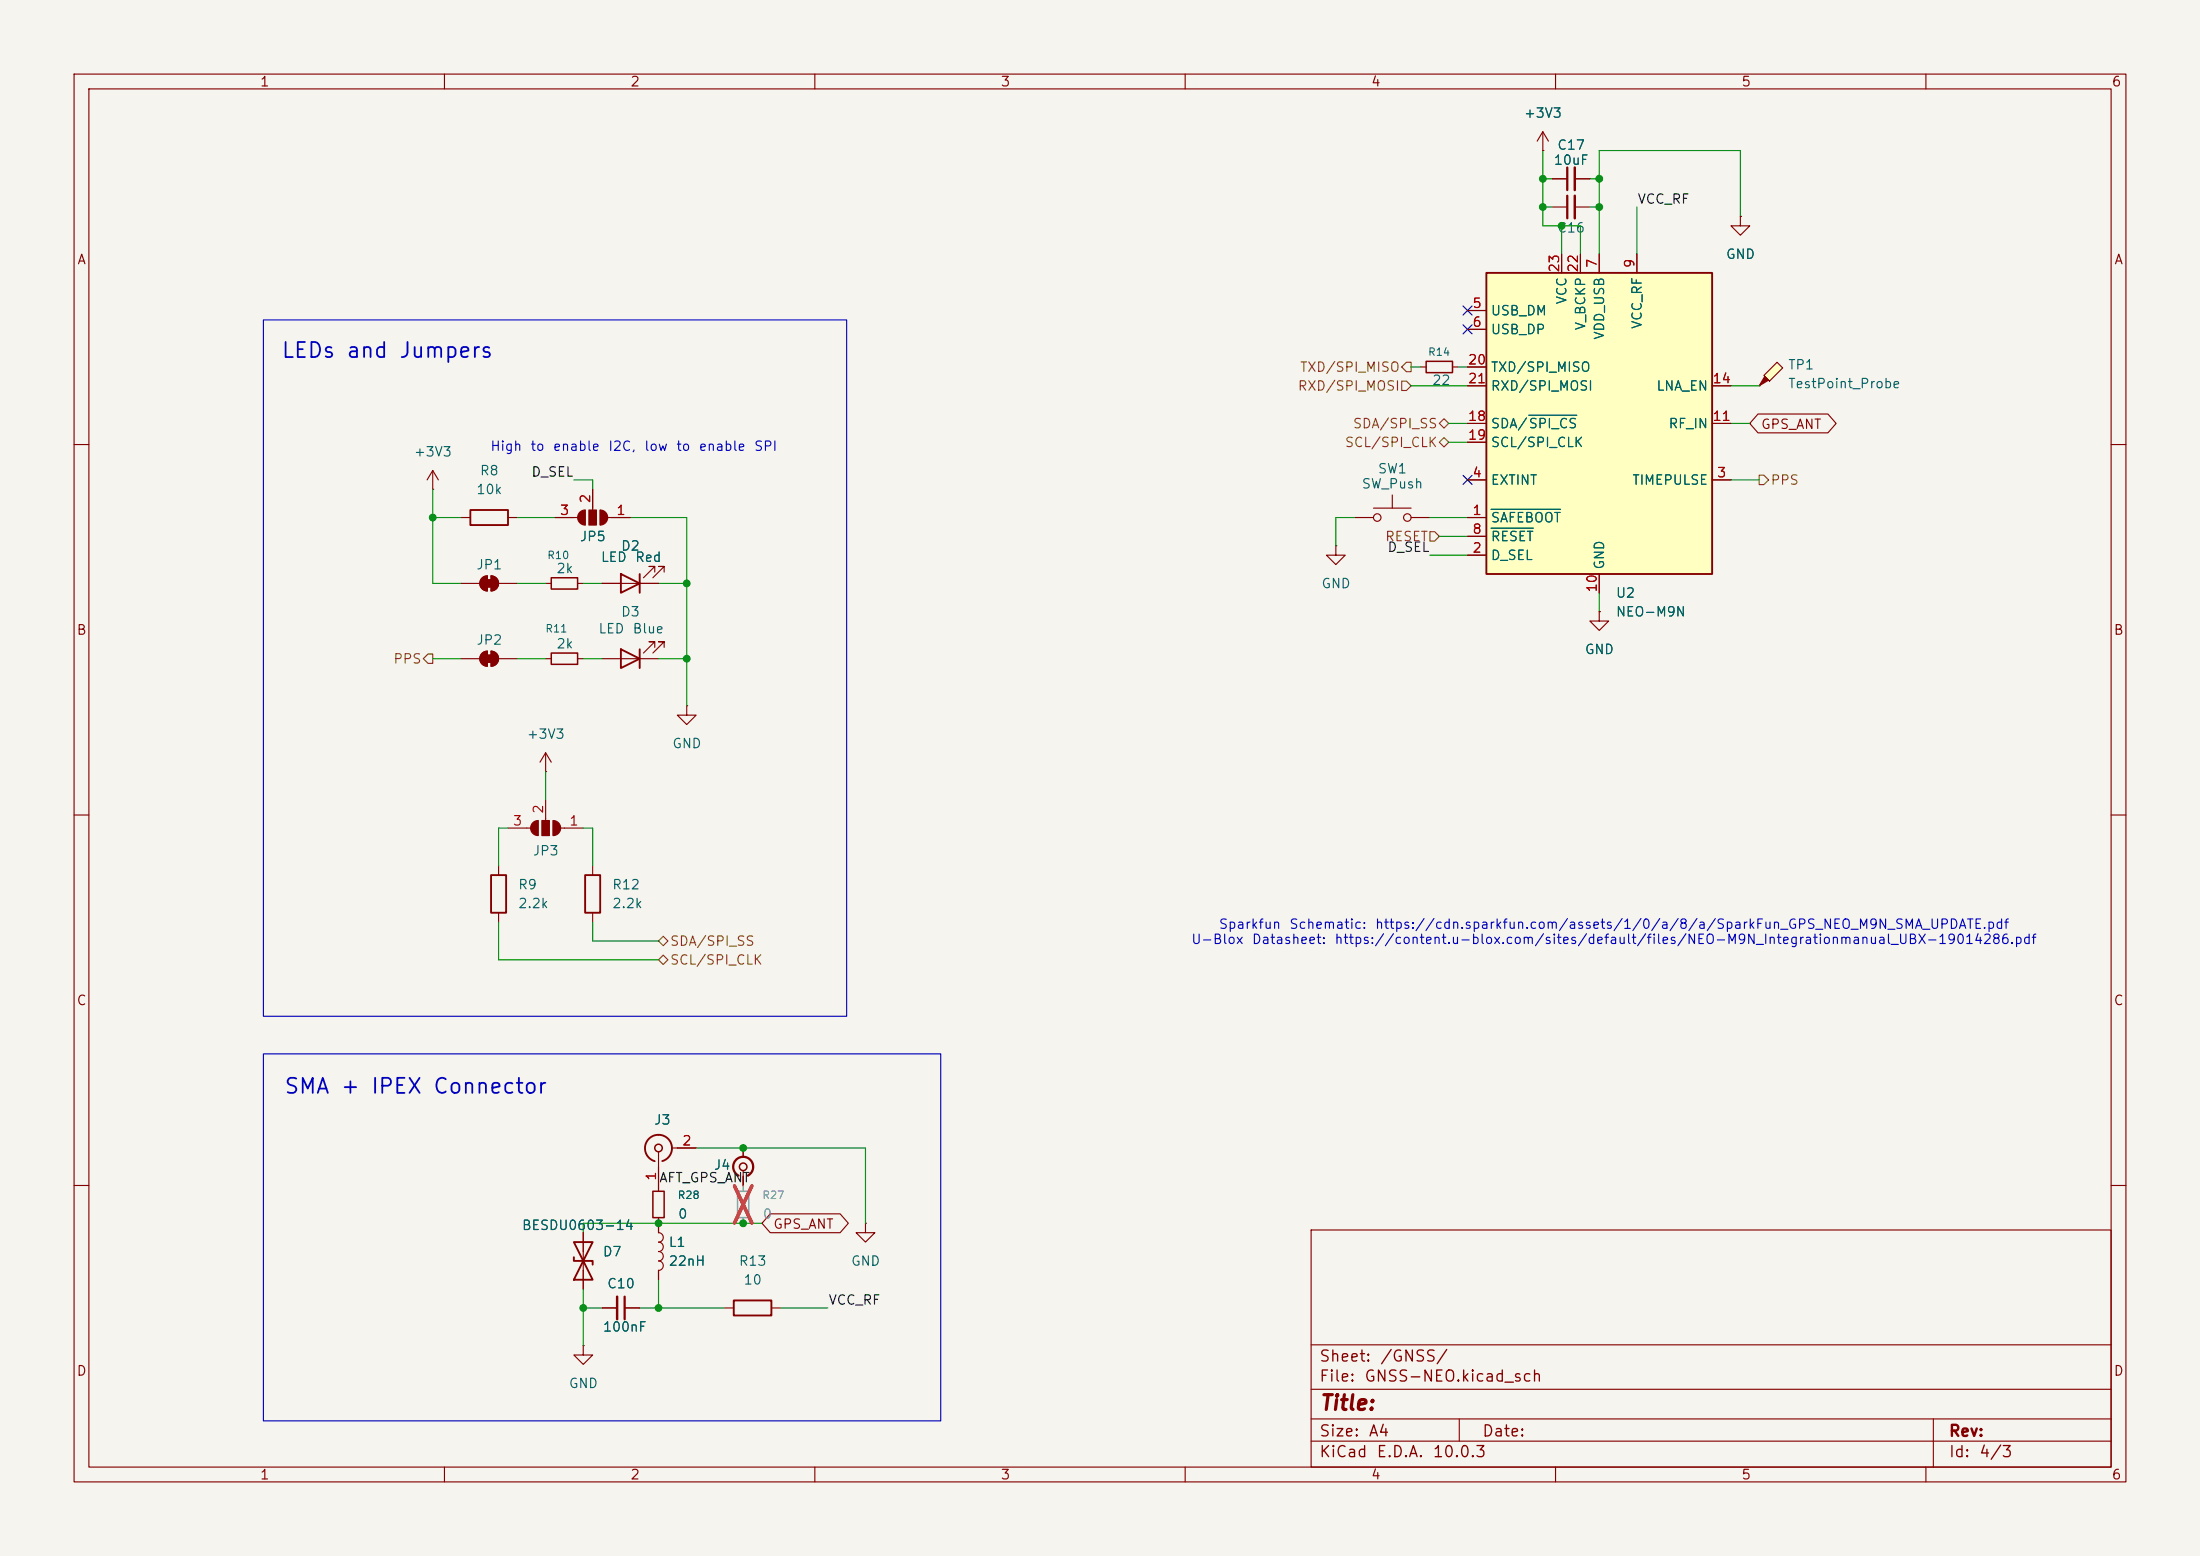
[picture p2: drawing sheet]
<svg xmlns="http://www.w3.org/2000/svg" width="297mm" height="210mm" viewBox="0 0 297 210" stroke-linecap="round" stroke-linejoin="round" font-family="sans-serif">
<path d="M0 0h297v210h-297z" fill="#f5f4ef" stroke="#f5f4ef" stroke-width=".14"/>
<g fill="none" stroke="#840000" stroke-width=".15">
<path d="M10 10h277v190h-277zM12 12h273v186h-273zM60 10v2M110 10v2M160 10v2M208.3 17.8l-.8 1.3M208.3 17.8l.7 1.3M208.3 17.8v2.5M210 10v2M260 10v2M208.3 20.3h.1M10 60h2"/>
<path d="M285 60h2M215.9 82.6v1.2h1.3l-1.3 1.3-1.3-1.3h1.3M215.9 82.6h.1M10 110h2M285 110h2M10 160h2M88.9 164.3v2.1a.64 .64 0 0 1 .6 .6 .64 .64 0 0 1-.6 .6 .64 .64 0 0 1 .6 .7 .64 .64 0 0 1-.6 .6 .64 .64 0 0 1 .6 .7 .64 .64 0 0 1-.6 .6M88.9 170.2a.64 .64 0 0 1 .6 .6 .64 .64 0 0 1-.6 .7v1.2M88.9 160v.8M116.8 165.1v1.3h1.3l-1.3 1.2-1.2-1.2h1.2M116.8 165.1h.1M177 166h108v32h-108z"/>
<path d="M285 160h2M60 198v2M110 198v2M160 198v2M177 194.5h108M177 191.5h108M177 187.5h108M177 181.5h108M197 191.5v3M210 198v2M260 198v2M261 191.5v6.5"/>
</g>
<path d="M88.1 160.8h1.6v3.5h-1.6z" fill="none" stroke="#840000" stroke-width=".2"/>
<path d="M99.6 160.8h1.5v3.5h-1.5z" fill="none" stroke="#9c9b98" stroke-width=".2"/>
<path d="M100.3 160v.8M100.3 164.3v.8" fill="none" stroke="#9c9b98" stroke-width=".15"/>
<path d="M99.2 160.1l2.3 5M101.5 160.1l-2.3 5" fill="none" stroke="#e12e31" stroke-width=".46"/>
<path d="M238.1 50.7l1.8-1.8 .8 .8-1.8 1.7z" fill="#ffffc2"/>
<path d="M238.3 50.8l.5 .5-1.3 .8z" fill="#840000" stroke="#840000" stroke-width=".15"/>
<g fill="none" stroke="#840000" stroke-width=".15">
<path d="M237.5 52.1h.1M238.1 50.7l1.8-1.8 .8 .8-1.8 1.7zM180.3 73.7v1.2h1.3l-1.3 1.3-1.2-1.3h1.2M180.3 73.7h.1M182.9 69.9h2.5M185.4 68.6h5.1M188 66.8v1.8M190.5 69.9h2.5"/>
<circle cx="185.9" cy="69.9" r=".51"/>
<circle cx="190" cy="69.9" r=".51"/>
</g>
<path d="M200.7 36.8h30.4v40.7h-30.4z" fill="#ffffc2"/>
<path d="M200.7 36.8h30.4v40.7h-30.4zM63.5 68.8h5.1v2.1h-5.1zM83.8 77.5l2.6 1.2-2.6 1.3zM86.4 77.5v2.5M83.8 87.6l2.6 1.3-2.6 1.3zM86.4 87.6v2.6M66.3 118.1h2v5.1h-2zM79 118.1h2v5.1h-2zM89.4 156.7a1.81 1.81 0 0 0 1-2.8 1.81 1.81 0 0 0-3 0 1.81 1.81 0 0 0 1 2.8M77.5 167.6h2.5l-2.5 5.1h2.5zM77.5 169.7v.5h2.5v.5M99.1 175.5h5v2h-5z" fill="none" stroke="#840000" stroke-width=".25"/>
<g fill="none" stroke="#840000" stroke-width=".15">
<path d="M208.3 20.3h.1M209.5 27.9h2.1M209.5 24.1h2.1M210.8 34.3v2.5M212.6 27.9h2M212.6 24.1h2M213.4 34.3v2.5M215.9 34.3v2.5M221 34.3v2.5M234.9 29.2v1.3h1.3l-1.3 1.3-1.2-1.3h1.2M234.9 29.2h.1M191.8 49.5h.7"/>
<path d="M196.1 49.5h.7M198.1 41.9h2.6M198.1 44.5h2.6M198.1 57.2h2.6M198.1 52.1h2.6M198.1 59.7h2.6M198.1 49.5h2.6M231.1 57.2h2.6M231.1 52.1h2.6M237.3 55.9h9.5l1.1 1.3-1.1 1.2h-9.5l-1.1-1.2zM58.4 66h.1M58.4 63.5l-.7 1.3"/>
<path d="M58.4 63.5l.8 1.3M58.4 63.5v2.5M62.2 69.9h1.3M62.2 78.7h2.6M65.1 78l.3-.2 .4-.1v2.1a1.02 1.02 0 0 1-.9-.7 1.02 1.02 0 0 1 .2-1.1zM66.3 77.7a1.02 1.02 0 0 1 1 1 1.02 1.02 0 0 1-1 1.1zM67.3 78.7h2.5M68.6 69.9h1.2M73.7 78.7h.7M74.9 69.9h3.1M78 78.7h.7M79 68.8v2.1"/>
<path d="M80 66v2.8M81 68.8v2.1M81.3 78.7h7.6M82 69.9h3.1M88.4 77.2v-.7h-.8h.8l-1.5 1.5M89.7 77.2v-.7h-.8h.8l-1.6 1.5M198.1 69.9h2.6M198.1 74.9h2.6M198.1 64.8h2.6M198.1 72.4h2.6M215.9 77.5v2.5M231.1 64.8h2.6"/>
<path d="M62.2 88.9h2.6M65.1 88.2l.3-.3h.4v2a1.02 1.02 0 0 1-.9-.6 1.02 1.02 0 0 1 .2-1.1zM66.3 87.9a1.02 1.02 0 0 1 1 1 1.02 1.02 0 0 1-1 1zM67.3 88.9h2.5M73.7 88.9h.7M78 88.9h.7M81.3 88.9h7.6M88.4 87.4v-.8h-.8h.8l-1.5 1.5M89.7 87.4v-.8h-.8h.8l-1.6 1.5M92.7 95.3v1.2h1.3l-1.3 1.3-1.3-1.3h1.3M92.7 95.3h.1M215.9 82.6h.1"/>
<path d="M67.3 116.8v1.3M68.6 111.8h3M72.6 110.7v2.1M73.7 104.1h.1M73.7 101.6l-.8 1.3M73.7 101.6l.7 1.3M73.7 101.6v2.5M73.7 108v2.7M74.7 110.7v2.1M75.7 111.8h3M80 116.8v1.3M67.3 123.2v1.3"/>
<path d="M80 123.2v1.3M88.9 155.4v5.4M90.7 154.9h3.3M100.3 154.9v1.3M100.3 158v2M78.7 166.4v7.6M81.3 176.5h2M84.3 176.5h2.1M88.9 164.3v2.1M88.9 171.5v1.2M97.8 176.5h1.3M104 163.8h9.4l1.1 1.3-1.1 1.3h-9.4l-1.1-1.3z"/>
<path d="M104.1 176.5h1.3M78.7 181.6v1.3h1.3l-1.3 1.3-1.2-1.3h1.2M78.7 181.6h.1"/>
</g>
<path d="M206.4 56h6.5M201.3 68.7h9.4M201.3 71.3h5.7" fill="none" stroke="#006464" stroke-width=".15"/>
<g fill="none" stroke="#840000" stroke-width=".2">
<path d="M192.5 48.8h3.6v1.5h-3.6zM74.4 78h3.6v1.5h-3.6zM74.4 88.1h3.6v1.6h-3.6z"/>
<circle cx="88.9" cy="154.9" r=".51"/>
<circle cx="100.3" cy="157.5" r=".51"/>
</g>
<path d="M211.6 22.6v3.1M211.6 26.4v3.1M99.7 158.7a1.35 1.35 0 0 1-.4-2.1 1.35 1.35 0 0 1 2.1 0 1.35 1.35 0 0 1-.4 2.1M84.3 175v3.1" fill="none" stroke="#840000" stroke-width=".3"/>
<path d="M212.6 22.6v3.1M212.6 26.4v3.1M83.3 175v3.1" fill="none" stroke="#840000" stroke-width=".33"/>
<g fill="#840000" stroke="#840000" stroke-width=".15">
<path d="M74.7 110.7a1.02 1.02 0 0 1 1 1.1 1.02 1.02 0 0 1-1 1z"/>
<path d="M73.2 110.7h1v2.1h-1z"/>
<path d="M71.9 111l.4-.2 .3-.1v2.1a1.02 1.02 0 0 1-.9-.7 1.02 1.02 0 0 1 .2-1.1z"/>
<path d="M65.5 88.4h1v1h-1z"/>
<path d="M65.1 88.2l.3-.3h.4v2a1.02 1.02 0 0 1-.9-.6 1.02 1.02 0 0 1 .2-1.1z"/>
<path d="M66.3 87.9a1.02 1.02 0 0 1 1 1 1.02 1.02 0 0 1-1 1z"/>
<path d="M65.5 78.2h1v1h-1z"/>
<path d="M65.1 78l.3-.2 .4-.1v2.1a1.02 1.02 0 0 1-.9-.7 1.02 1.02 0 0 1 .2-1.1z"/>
<path d="M66.3 77.7a1.02 1.02 0 0 1 1 1 1.02 1.02 0 0 1-1 1.1z"/>
<path d="M81 68.8a1.02 1.02 0 0 1 1 1.1 1.02 1.02 0 0 1-1 1z"/>
<path d="M79.5 68.8h1v2.1h-1z"/>
<path d="M78.3 69.1l.3-.2 .4-.1v2.1a1.02 1.02 0 0 1-.9-.7 1.02 1.02 0 0 1 .2-1.1z"/>
</g>
<path d="M189.2 49.5l.7-.6h.6v1.3h-.6zM189.2 51.4h.7l.6 .7-.6 .6h-.7zM194.3 57.2l.6-.7 .7 .7-.7 .6zM194.3 59.7l.6-.6 .7 .6-.7 .6zM193 71.8h.7l.6 .6-.6 .6h-.7zM237.5 64.1h.6l.7 .7-.7 .6h-.6zM57.8 88.3h.6v1.2h-.6l-.7-.6zM88.9 127l.6-.6 .7 .6-.7 .6zM88.9 129.5l.6-.6 .7 .6-.7 .7z" fill="none" stroke="#725600" stroke-width=".15"/>
<g fill="none" stroke="#009600" stroke-width=".15">
<path d="M208.3 20.3v10.2h5.1v3.8M208.3 27.9h1.2M208.3 24.1h1.2M210.8 30.5v3.8M214.6 27.9h1.3M214.6 24.1h1.3M221 27.9v6.4M234.9 29.2v-8.9h-19v14M190.5 52.1h7.6M190.5 49.5h1.3M195.6 59.7h2.5M195.6 57.2h2.5"/>
<path d="M196.8 49.5h1.3M233.7 52.1h3.8M233.7 57.2h2.5M58.4 66v12.7h3.8M58.4 69.9h3.8M69.8 78.7h3.9M69.8 69.9h5.1M77.5 64.8h2.5v1.2M78.7 78.7h2.6M85.1 69.9h7.6v25.4M88.9 78.7h3.8M182.9 69.9h-2.6v3.8"/>
<path d="M193 69.9h5.1M193 74.9h5.1M194.3 72.4h3.8M233.7 64.8h3.8M58.4 88.9h3.8M69.8 88.9h3.9M78.7 88.9h2.6M88.9 88.9h3.8M215.9 80v2.6M68.6 111.8h-1.3v5M73.7 104.1v3.9M78.7 111.8h1.3v5"/>
<path d="M67.3 124.5v5h21.6M80 124.5v2.5h8.9M94 154.9h22.8v10.2M78.7 174v7.6M78.7 176.5h2.6M86.4 176.5h11.4M88.9 172.7v3.8M102.9 165.1h-24.2v1.3M105.4 176.5h6.4"/>
</g>
<path d="M197.5 41.3l1.2 1.2M197.5 43.8l1.2 1.3M198.7 41.3l-1.2 1.2M198.7 43.8l-1.2 1.3M197.5 64.2l1.2 1.2M198.7 64.2l-1.2 1.2" fill="none" stroke="#000084" stroke-width=".15"/>
<path d="M35.6 43.2h78.7v94h-78.7zM35.6 142.2h91.4v49.6h-91.4z" fill="none" stroke="#0000c2" stroke-width=".15"/>
<path d="M100.3 160v.8M100.3 164.3v.8" fill="none" stroke="#9c9b98" stroke-width=".15"/>
<path d="M99.2 160.1l2.3 5M101.5 160.1l-2.3 5" fill="none" stroke="#e12e31" stroke-width=".46"/>
<g fill="#009600" stroke="#009600" stroke-width=".14">
<circle cx="100.3" cy="154.9" r=".46"/>
<circle cx="88.9" cy="165.1" r=".46"/>
<circle cx="88.9" cy="176.5" r=".46"/>
<circle cx="78.7" cy="176.5" r=".46"/>
<circle cx="100.3" cy="165.1" r=".46"/>
<circle cx="208.3" cy="27.9" r=".46"/>
<circle cx="215.9" cy="24.1" r=".46"/>
<circle cx="215.9" cy="27.9" r=".46"/>
<circle cx="210.8" cy="30.5" r=".46"/>
<circle cx="208.3" cy="24.1" r=".46"/>
<circle cx="58.4" cy="69.9" r=".46"/>
<circle cx="92.7" cy="78.7" r=".46"/>
<circle cx="92.7" cy="88.9" r=".46"/>
</g>
<g font-size="2" fill="#0000c2">
<text x="37.9" y="48.8">LEDs and Jumpers</text>
<text x="38.2" y="148.1">SMA + IPEX Connector</text>
</g>
<text font-size="2" fill="#840000" x="178" y="190.8">Title:</text>
<g font-size="1.5" fill="#840000">
<text x="178" y="184.2">Sheet:</text>
<text x="186.2" y="184.2">/GNSS/</text>
<text x="178" y="186.9">File:</text>
<text x="184.1" y="186.9">GNSS-NEO.kicad_sch</text>
<text x="178" y="197.1">KiCad</text>
<text x="178" y="194.3">Size:</text>
<text x="184.7" y="194.3">A4</text>
<text x="185.7" y="197.1">E.D.A.</text>
<text x="193.3" y="197.1">10.0.3</text>
<text x="200" y="194.3">Date:</text>
<text x="263" y="194.3">Rev:</text>
<text x="263" y="197.1">Id:</text>
<text x="267.1" y="197.1">4/3</text>
</g>
<g font-size="1.3" fill="#840000">
<text x="35" y="12">1</text>
<text x="85" y="12">2</text>
<text x="135" y="12">3</text>
<text x="185" y="12">4</text>
<text x="235" y="12">5</text>
<text x="285" y="12">6</text>
<text x="10.3" y="36">A</text>
<text x="285.3" y="36">A</text>
<text x="237.6" y="58.2">GPS_ANT</text>
<text x="10.3" y="86">B</text>
<text x="285.3" y="86">B</text>
<text x="10.3" y="136">C</text>
<text x="285.3" y="136">C</text>
<text x="104.3" y="166.2">GPS_ANT</text>
<text x="10.3" y="186">D</text>
<text x="285.3" y="186">D</text>
<text x="35" y="200">1</text>
<text x="85" y="200">2</text>
<text x="135" y="200">3</text>
<text x="185" y="200">4</text>
<text x="235" y="200">5</text>
<text x="285" y="200">6</text>
</g>
<g font-size="1.3" fill="#006464">
<text x="205.6" y="16.2">+3V3</text>
<text x="209.7" y="22.6">10uF</text>
<text x="210.1" y="20.5">C17</text>
<text x="210.1" y="31.7">C16</text>
<text x="232.9" y="35.3">GND</text>
<text x="211.8" y="41.2" transform="rotate(-90 211.8 41.2)">VCC</text>
<text x="201.2" y="42.9">USB_DM</text>
<text x="201.2" y="45.4">USB_DP</text>
<text x="214.3" y="44.7" transform="rotate(-90 214.3 44.7)">V_BCKP</text>
<text x="216.9" y="45.9" transform="rotate(-90 216.9 45.9)">VDD_USB</text>
<text x="222" y="44.5" transform="rotate(-90 222 44.5)">VCC_RF</text>
<text x="193.3" y="52.3">22</text>
<text x="201.2" y="50.5">TXD/SPI_MISO</text>
<text x="201.2" y="53">RXD/SPI_MOSI</text>
<text x="223.5" y="53">LNA_EN</text>
<text x="241.3" y="50.2">TP1</text>
<text x="241.3" y="52.7">TestPoint_Probe</text>
<text x="201.2" y="58.1">SDA/SPI_CS</text>
<text x="225.2" y="58.1">RF_IN</text>
<text x="55.8" y="61.9">+3V3</text>
<text x="64.7" y="64.5">R8</text>
<text x="185.9" y="64.2">SW1</text>
<text x="201.2" y="65.7">EXTINT</text>
<text x="201.2" y="60.7">SCL/SPI_CLK</text>
<text x="220.3" y="65.7">TIMEPULSE</text>
<text x="64.2" y="67">10k</text>
<text x="183.7" y="66.2">SW_Push</text>
<text x="201.2" y="70.8">SAFEBOOT</text>
<text x="64.2" y="77.2">JP1</text>
<text x="75" y="77.7">2k</text>
<text x="78.2" y="73.4">JP5</text>
<text x="81" y="76.2">LED</text>
<text x="83.7" y="74.6">D2</text>
<text x="85.6" y="76.2">Red</text>
<text x="201.2" y="75.9">D_SEL</text>
<text x="201.2" y="73.4">RESET</text>
<text x="216.9" y="77" transform="rotate(-90 216.9 77)">GND</text>
<text x="83.7" y="83.5">D3</text>
<text x="178.3" y="79.7">GND</text>
<text x="218.1" y="81">U2</text>
<text x="218.1" y="83.5">NEO-M9N</text>
<text x="64.2" y="87.3">JP2</text>
<text x="75" y="87.8">2k</text>
<text x="80.7" y="85.8">LED</text>
<text x="85.3" y="85.8">Blue</text>
<text x="213.9" y="88.6">GND</text>
<text x="71" y="100">+3V3</text>
<text x="90.7" y="101.3">GND</text>
<text x="71.8" y="115.8">JP3</text>
<text x="69.9" y="120.4">R9</text>
<text x="69.9" y="122.9">2.2k</text>
<text x="82.6" y="122.9">2.2k</text>
<text x="82.6" y="120.4">R12</text>
<text x="88.2" y="152.1">J3</text>
<text x="96.3" y="158.2">J4</text>
<text x="70.4" y="166.3">BESDU0603-14</text>
<text x="91.4" y="164.8">0</text>
<text x="81.3" y="169.9">D7</text>
<text x="90.2" y="171.2">22nH</text>
<text x="90.2" y="168.6">L1</text>
<text x="99.7" y="171.2">R13</text>
<text x="100.3" y="173.7">10</text>
<text x="114.8" y="171.2">GND</text>
<text x="81.9" y="174.2">C10</text>
<text x="81.3" y="180">100nF</text>
<text x="76.7" y="187.7">GND</text>
</g>
<g font-size="1.3" fill="#0f0f0f">
<text x="221" y="27.8">VCC_RF</text>
<text x="71.6" y="64.6">D_SEL</text>
<text x="187.2" y="74.8">D_SEL</text>
<text x="88.9" y="159.9">AFT_GPS_ANT</text>
<text x="111.8" y="176.4">VCC_RF</text>
</g>
<g font-size="1.3" fill="#a90000">
<text x="198.7" y="41.9">5</text>
<text x="210.8" y="36.9" transform="rotate(-90 210.8 36.9)">23</text>
<text x="213.3" y="36.9" transform="rotate(-90 213.3 36.9)">22</text>
<text x="215.9" y="36.3" transform="rotate(-90 215.9 36.3)">7</text>
<text x="221" y="36.3" transform="rotate(-90 221 36.3)">9</text>
<text x="198.7" y="44.4">6</text>
<text x="198.1" y="49.5">20</text>
<text x="198.1" y="52">21</text>
<text x="231.1" y="52">14</text>
<text x="198.1" y="57.1">18</text>
<text x="198.1" y="59.7">19</text>
<text x="231.1" y="57.1">11</text>
<text x="198.7" y="64.7">4</text>
<text x="231.7" y="64.7">3</text>
<text x="75.5" y="69.8">3</text>
<text x="80" y="68" transform="rotate(-90 80 68)">2</text>
<text x="83.1" y="69.8">1</text>
<text x="198.7" y="69.8">1</text>
<text x="198.7" y="74.9">2</text>
<text x="198.7" y="72.4">8</text>
<text x="215.9" y="80.1" transform="rotate(-90 215.9 80.1)">10</text>
<text x="69.1" y="111.7">3</text>
<text x="73.6" y="109.9" transform="rotate(-90 73.6 109.9)">2</text>
<text x="76.8" y="111.7">1</text>
<text x="92" y="154.9">2</text>
<text x="88.9" y="159.5" transform="rotate(-90 88.9 159.5)">1</text>
</g>
<g font-size="1.3" fill="#725600">
<text x="175.1" y="53">RXD/SPI_MOSI</text>
<text x="175.4" y="50.5">TXD/SPI_MISO</text>
<text x="182.5" y="58.1">SDA/SPI_SS</text>
<text x="181.5" y="60.7">SCL/SPI_CLK</text>
<text x="239" y="65.7">PPS</text>
<text x="186.9" y="73.4">RESET</text>
<text x="53" y="89.9">PPS</text>
<text x="90.4" y="128">SDA/SPI_SS</text>
<text x="90.4" y="130.5">SCL/SPI_CLK</text>
</g>
<g font-size="1.3" fill="#0000c2">
<text x="66.1" y="61.2">High</text>
<text x="71.5" y="61.2">to</text>
<text x="74.6" y="61.2">enable</text>
<text x="82" y="61.2">I2C,</text>
<text x="86.9" y="61.2">low</text>
<text x="91.2" y="61.2">to</text>
<text x="94.2" y="61.2">enable</text>
<text x="101.7" y="61.2">SPI</text>
<text x="164.4" y="125.7">Sparkfun</text>
<text x="174" y="125.7">Schematic:</text>
<text x="185.5" y="125.7">https://cdn.sparkfun.com/assets/1/0/a/8/a/SparkFun_GPS_NEO_M9N_SMA_UPDATE.pdf</text>
<text x="160.7" y="127.7">U-Blox</text>
<text x="168.9" y="127.7">Datasheet:</text>
<text x="180.1" y="127.7">https://content.u-blox.com/sites/default/files/NEO-M9N_Integrationmanual_UBX-19014286.pdf</text>
</g>
<text font-size="1.3" fill="#939391" x="102.9" y="164.8">0</text>
<g font-size="1" fill="#006464">
<text x="192.7" y="48.3">R14</text>
<text x="73.8" y="75.7">R10</text>
<text x="73.5" y="85.6">R11</text>
<text x="91.4" y="162.1">R28</text>
</g>
<text font-size="1" fill="#939391" x="102.8" y="162.1">R27</text>
</svg>
